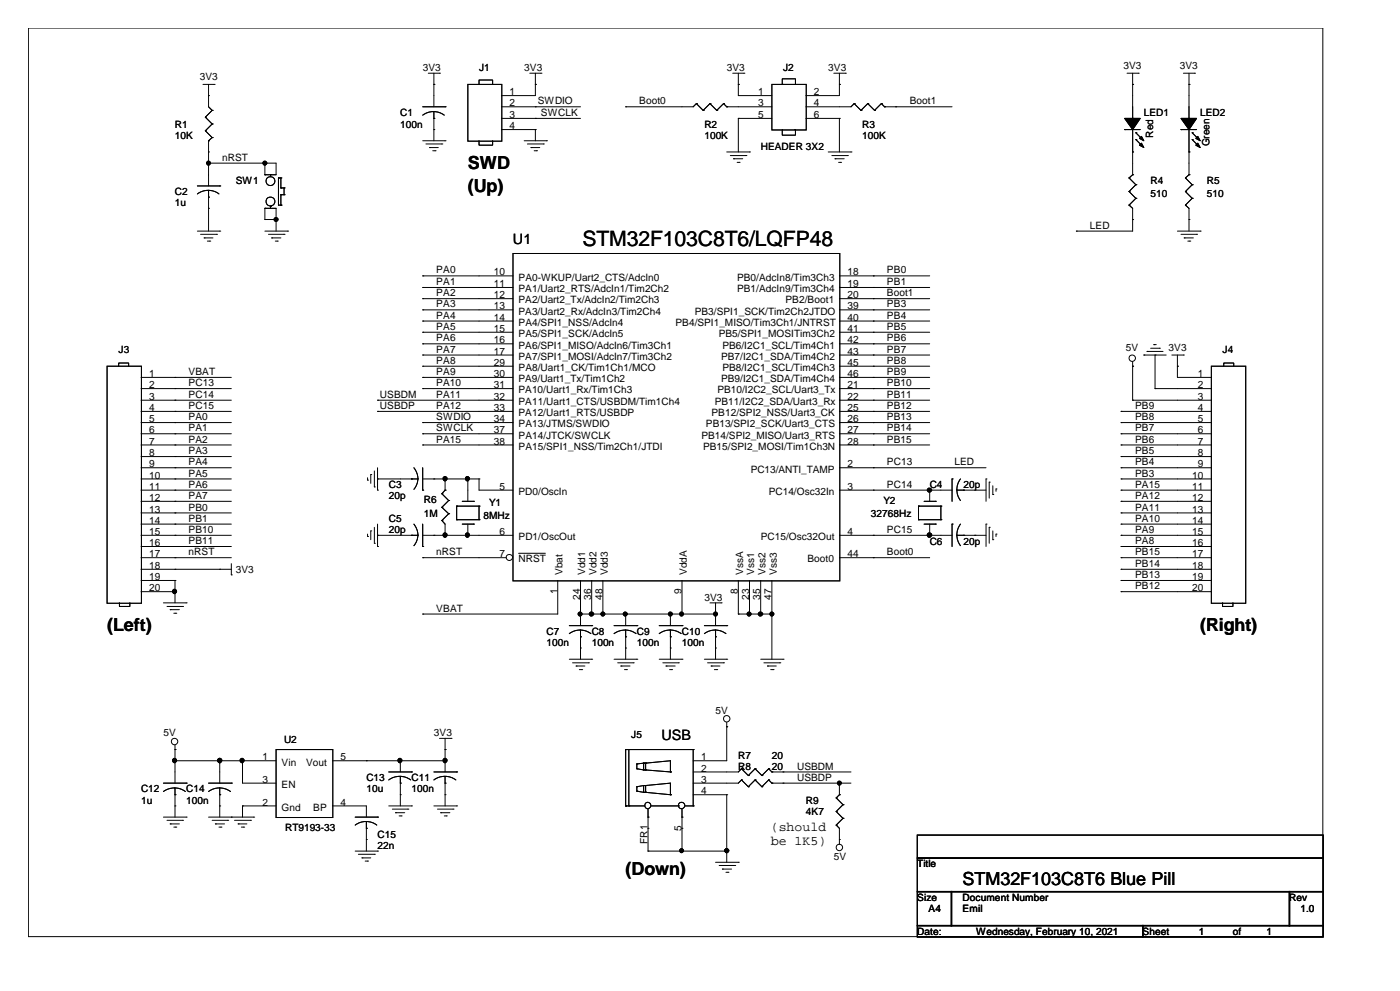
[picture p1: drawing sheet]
<svg xmlns="http://www.w3.org/2000/svg" width="297mm" height="210mm" viewBox="0 0 297 210" stroke-linecap="round" stroke-linejoin="round" font-family="sans-serif">
<g fill="none" stroke="#000" stroke-width=".21">
<path d="M6 5.9h274.3v192.5h-274.3zM43 17.9h2.4M44.2 17.9v4.7l.8 .8M45.4 17.9h.1M90.8 15.5h2.3M91.9 17.9h.1M91.9 15.5v7.1M93.1 15.5h.1M99.1 17.9h7.2v12h-7.2zM101.5 17.9v-1h2.9v1M112.3 15.5h2.3M113.5 17.9h.1"/>
<path d="M113.5 15.5v4.7h-7.2M114.6 15.5h.1M155.3 15.5h2.3M156.5 17.9h.1M156.5 15.5v4.7h7.1M157.6 15.5h.1M163.6 17.9h7.3v9.6h-7.3zM165.9 17.9h-.1v-1.2h2.8v1.2M176.7 15.5h2.5M177.9 17.9h.1M177.9 15.5v4.7h-7.1M179.2 15.5h.1"/>
<path d="M238.8 15.5h2.4M240 17.9h.1M240 15.5v9.6M241.2 15.5h.1M250.8 15.5h2.4M252 17.9h.1M252 15.5v9.6M253.2 15.5h.1M41.8 39.4h4.8M43.5 24.8h.1M43.5 27.7h.1M43.5 24.8l1.5 1.5"/>
<path d="M43.5 27.7l1.5 1.4M44.2 34.6h.1M44.2 32.2h.1M44.2 20.2h.1M44.2 29.8h.1M44.2 34.6h14.3v2.4h-2.4M44.2 29.8v9.6M45 23.4h.1M45 26.3h.1M45 29.1h.1M45 23.4l-1.5 1.4M45 26.3l-1.5 1.4"/>
<path d="M45 29.1l-.8 .7M46.6 39.4h.1M56.1 34.6h.1M56.1 37h.1M56.1 34.6v2.4M57.3 37h.1M57.3 37v.4M59 37.7h.1M59 37.7h.5M59 37.7v5.7h.5M59.5 39.8h.1M59.5 37.7h.1"/>
<path d="M59.5 37.7v2.1M59.5 39.8h.7M60.2 39.8h.1M60.2 39.8v1.4M89.6 24.4a3.8 3.8 0 0 1 4.5 0M89.6 22.6h4.7M89.6 29.8h4.7M90.3 30.5h3.3M91 31.3h.1M91 31.3h1.9M91.7 31.9h.5M91.9 27.4h.1"/>
<path d="M91.9 25.1h.1M91.9 23.6v6.2M92.2 31.9h.1M93.6 30.5h.1M94.3 29.8h.1M94.3 22.6h.1M101.5 29.8v.9h2.9v-.9M106.3 22.6h16.7M106.3 25.1h16.7M106.3 27.4h7.2M111.1 29.8h4.7M111.8 30.5h3.3"/>
<path d="M112.5 31.3h.1M112.5 31.3h1.9M113.2 31.9h.5M113.5 22.6h.1M113.5 25.1h.1M113.5 27.4h.1M113.5 27.4v2.4M113.7 31.9h.1M115.1 30.5h.1M115.8 29.8h.1M132.6 22.6h.1M147.6 21.9h.1"/>
<path d="M147.6 21.9l-.7 .7h-14.3M147.6 21.9l1.4 1.5M149 23.4h.1M150.5 21.9h.1M150.5 21.9l-1.5 1.5M150.5 21.9l1.4 1.5M151.9 23.4h.1M153.3 21.9h.1M153.3 21.9l-1.4 1.5M153.3 21.9l.7 .7M154 22.6h.1M154 22.6h9.6"/>
<path d="M154 32.2h4.8M154.8 32.9h3.3M155.4 33.6h.1M155.4 33.6h2M156.2 34.4h.4M156.5 25.1h.1M156.5 25.1h7.1M156.5 25.1v7.1M156.6 34.4h.1M158.1 32.9h.1M158.8 32.2h.1M165.8 27.4v1.2h2.8v-1.2h-.2"/>
<path d="M170.8 25.1h7.1M175.5 32.2h4.8M176.3 32.9h3.3M177 33.6h.1M177 33.6h1.9M177.7 34.4h.4M177.9 25.1h.1M177.9 25.1v7.1M178.1 34.4h.1M179.6 32.9h.1M180.3 32.2h.1M181 21.9h.1"/>
<path d="M181 21.9l-.7 .7h-9.5M181 21.9l1.5 1.5M182.5 23.4h.1M183.9 21.9h.1M183.9 21.9l-1.4 1.5M183.9 21.9l1.4 1.5M185.3 23.4h.1M186.8 21.9h.1M186.8 21.9l-1.5 1.5M186.8 21.9l.7 .7M187.5 22.6h.1M187.5 22.6h14.3"/>
<path d="M189.8 22.6h.1M238.3 27.4h.1M238.3 27.4h3.3M239.3 37.7h.1M239.3 37.7l1.4 1.4M240 25.1h.1M240 32.2h.1M240 37h.1M240 27.4v9.6M240 37l-.7 .7M240.7 28.1h.1M240.7 29.6h.1"/>
<path d="M240.7 39.1h.1M240.7 28.1l1.4 1.5M240.7 29.6l1.4 1.4M240.7 39.1l-1.4 1.5M250.3 27.4h.1M250.3 27.4h3.3M251.2 37.7h.1M251.2 37.7l1.4 1.4M252 37h.1M252 25.1h.1M252 32.2h.1M252 27.4v9.6"/>
<path d="M252 37l-.8 .7M252.6 39.1h.1M252.6 28.1h.1M252.6 29.6h.1M252.6 39.1l-1.4 1.5M252.6 28.1l1.5 1.5M252.6 29.6l1.5 1.4M41.8 41.1a3.8 3.8 0 0 1 4.6 0M41.8 49h4.8M42.5 49.6h3.4M43.3 50.4h.1M43.3 50.4h1.8"/>
<path d="M43.9 51.1h.6M44.2 44.1h.1M44.2 41.8h.1M44.2 40.3v8.7M44.5 51.1h.1M45.9 49.6h.1M46.6 49h.1M56.1 46.5h.1M56.1 44.1h.1M56.1 44.1h2.4v4.9M56.1 46.5h2.4M56.1 49h4.9"/>
<path d="M56.1 44.1v2.4M56.9 49.6h3.3M57.3 43.7h.1M57.3 43.7v.4M57.6 50.4h.1M57.6 50.4h1.9M58.3 51.1h.5M58.5 46.5h.1M58.8 51.1h.1M59.5 41.2h.1M59.5 43.4h.1M59.5 41.2h.7"/>
<path d="M59.5 41.2v2.2M60.2 49.6h.1M60.2 41.2h.1M61 49h.1M89.6 58.4h.1M89.6 58.4h11.9M108.7 53.7h69.3v69.3h-69.3zM185.1 58.4h.1M185.1 58.4h11.9M228.1 49h.1M239.3 43.4h.1M239.3 40.6h.1"/>
<path d="M239.3 43.4l.7 .7v4.9h-11.9M239.3 40.6l1.4 1.4M240 46.5h.1M240.7 42h.1M240.7 42l-1.4 1.4M249.5 49h4.8M250.3 49.6h3.3M251 50.4h.1M251 50.4h1.9M251.2 43.4h.1M251.2 40.6h.1M251.2 43.4l.8 .7v4.9"/>
<path d="M251.2 40.6l1.4 1.4M251.7 51.1h.4M252 46.5h.1M252.1 51.1h.1M252.6 42h.1M252.6 42l-1.4 1.4M253.6 49.6h.1M254.3 49h.1M22.7 77.6h7.3v50.2h-7.3zM25.1 77.6v-.7h2.2v.7M29.9 79.9h19.1M37.1 79.9h.1"/>
<path d="M89.6 79.9h.1M89.6 68h.1M89.6 70.4h.1M89.6 72.8h.1M89.6 75.2h.1M89.6 60.9h.1M89.6 63.3h.1M89.6 65.6h.1M89.6 77.6h.1M89.6 79.9h11.9M89.6 68h11.9M89.6 70.4h11.9"/>
<path d="M89.6 72.8h11.9M89.6 75.2h11.9M89.6 60.9h11.9M89.6 63.3h11.9M89.6 65.6h11.9M89.6 77.6h11.9M185.1 60.9h.1M185.1 63.3h.1M185.1 65.6h.1M185.1 68h.1M185.1 70.4h.1M185.1 72.8h.1"/>
<path d="M185.1 75.2h.1M185.1 77.6h.1M185.1 79.9h.1M185.1 79.9h11.9M185.1 68h11.9M185.1 70.4h11.9M185.1 72.8h11.9M185.1 75.2h11.9M185.1 60.9h11.9M185.1 63.3h11.9M185.1 65.6h11.9M185.1 77.6h11.9"/>
<path d="M240 77.6h.1M240 76.6v8.2M242.4 75.2h.1M242.4 75.2h4.7M243.1 74.4h.1M243.1 74.4h3.4M243.8 73.8h1.9M244.5 73h.1M244.5 73h.5M244.8 75.2h.1M244.8 75.2v7.1M245.7 73.8h.1"/>
<path d="M248.3 75.2h2.5M249.5 77.6h.1M249.5 75.2v4.7h7.2M250.8 75.2h.1M256.7 77.6h7.3v50.2h-7.3zM259.3 77.6v-.7h2.2v.7M29.9 87.1h19.1M29.9 89.5h19.1M29.9 94.2h19.1M29.9 91.9h19.1M29.9 82.3h19.1M29.9 99.1h19.1"/>
<path d="M29.9 84.8h19.1M29.9 96.7h19.1M37.1 89.5h.1M37.1 82.3h.1M37.1 84.8h.1M37.1 87.1h.1M37.1 91.9h.1M37.1 94.2h.1M37.1 96.7h.1M37.1 99.1h.1M79.3 99.8v3.3M80 84.8h.1"/>
<path d="M80 87.1h.1M80 87.1h21.5M80 84.8h21.5M80 99.1v4.7M87.7 99.1a3.5 3.5 0 0 1 0 4.5M89.6 89.5h.1M89.6 91.9h.1M89.6 82.3h.1M89.6 94.2h.1M89.6 89.5h11.9M89.6 94.2h11.9M89.6 91.9h11.9"/>
<path d="M89.6 82.3h11.9M89.6 99.1v4.7M177.9 99.1h31.1M185.1 87.1h.1M185.1 89.5h.1M185.1 94.2h.1M185.1 82.3h.1M185.1 99.1h.1M185.1 84.8h.1M185.1 91.9h.1M185.1 87.1h11.9M185.1 89.5h11.9"/>
<path d="M185.1 94.2h11.9M185.1 91.9h11.9M185.1 82.3h11.9M185.1 84.8h11.9M237.6 87.1h.1M237.6 89.5h.1M237.6 91.9h.1M237.6 94.2h.1M237.6 96.7h.1M237.6 99.1h.1M237.6 87.1h19.1M237.6 89.5h19.1"/>
<path d="M237.6 94.2h19.1M237.6 91.9h19.1M237.6 99.1h19.1M237.6 96.7h19.1M240 84.8h.1M240 84.8h16.7M244.8 82.3h.1M244.8 82.3h11.9M29.9 118.1h19.1M29.9 103.8h19.1M29.9 113.4h19.1M29.9 101.4h19.1"/>
<path d="M29.9 106.2h19.1M29.9 108.6h19.1M29.9 111h19.1M29.9 115.8h19.1M37.1 101.4h.1M37.1 103.8h.1M37.1 106.2h.1M37.1 108.6h.1M37.1 111h.1M37.1 113.4h.1M37.1 118.1h.1M37.1 115.8h.1"/>
<path d="M49 119.4v2.4M77.9 101.7h.1M77.9 113.6h.1M77.9 101.2v.5M77.9 113.1v.5M78.6 100.5h.1M78.6 112.5h.1M78.6 100.5v1.9M78.6 112.5v1.8M79.3 103.1h.1M79.3 115.1h.1M79.3 111.7v3.4"/>
<path d="M80 101.4h.1M80 113.4h.1M80 103.8h.1M80 115.8h.1M80 113.4h8.6M80 101.4h8.6M80 111v4.8M87.2 113.4h.1M87.2 101.4h.1M87.7 111a3.5 3.5 0 0 1 0 4.6M89.6 118.1h.1M89.6 115.8h.1"/>
<path d="M89.6 103.8h.1M89.6 118.1h11.9M89.6 113.4h19.1M89.6 101.4h11.9M89.6 111v4.8M91.9 113.4h.1M91.9 101.4h.1M93.6 110.3h.1M93.6 107.5h.1M93.6 104.6h.1M93.6 110.3l.7 .7v2.4M93.6 107.5l1.5 1.3"/>
<path d="M93.6 104.6l1.5 1.4M94.3 101.4h.1M94.3 113.4h.1M94.3 103.8h.1M94.3 101.4v2.4M94.3 103.8l-.7 .8M95.1 108.8h.1M95.1 106h.1M95.1 108.8l-1.5 1.5M95.1 106l-1.5 1.5M96.8 107.2h.1M96.8 110.1h.1"/>
<path d="M96.8 110.1h4.7M96.8 107.2h4.7M96.8 107.2v2.9M98 106.2h2.3M98 111h2.3M99.1 101.4h.1M99.1 113.4h.1M99.1 101.4v4.8M99.1 111v2.4M100.3 111h.1M100.3 106.2h.1M101.5 101.4h.1"/>
<path d="M101.5 110.1h.1M101.5 107.2h.1M101.5 101.4v2.4h7.2M101.5 107.2v2.9M177.9 103.8h23.9M177.9 113.4h23.9M185.1 118.1h.1M185.1 103.8h.1M185.1 113.4h.1M185.1 118.1h11.9M194.6 107.2h.1M194.6 110.1h.1"/>
<path d="M194.6 110.1h4.8M194.6 107.2h4.8M194.6 107.2v2.9M195.8 106.2h2.4M195.8 111h2.4M197 103.8h.1M197 113.4h.1M197 103.8v2.4M197 111v2.4M198.2 111h.1M198.2 106.2h.1M199.4 110.1h.1"/>
<path d="M199.4 107.2h.1M199.4 107.2v2.9M201.8 101.4h.1M201.8 111h.1M201.8 101.4v4.8M201.8 111v4.8M202.8 103.8h6.2M202.8 113.4h6.2M203.5 101.4a3.8 3.8 0 0 0 0 4.6M203.5 111a3.8 3.8 0 0 0 0 4.6M204.2 103.8h.1M204.2 113.4h.1"/>
<path d="M206.6 103.8h.1M206.6 113.4h.1M209 101.4h.1M209 111h.1M209 101.4v4.8M209 111v4.8M209.6 102.1h.1M209.6 111.7h.1M209.6 102.1v3.4M209.6 111.7v3.4M210.4 104.7h.1M210.4 114.3h.1"/>
<path d="M210.4 102.9v1.8M210.4 112.5v1.8M211.1 103.6h.1M211.1 113.1h.1M211.1 103.6v.5M211.1 113.1v.5M237.6 101.4h.1M237.6 103.8h.1M237.6 106.2h.1M237.6 108.6h.1M237.6 111h.1M237.6 113.4h.1"/>
<path d="M237.6 118.1h.1M237.6 115.8h.1M237.6 118.1h19.1M237.6 103.8h19.1M237.6 113.4h19.1M237.6 101.4h19.1M237.6 106.2h19.1M237.6 108.6h19.1M237.6 111h19.1M237.6 115.8h19.1M25.3 127.7v.8h2.2v-.8M29.9 120.6h19.1"/>
<path d="M29.9 123h7.2M29.9 125.3h7.2M34.6 127.7h4.9M35.4 128.5h3.3M36.1 129.1h.1M36.1 129.1h1.9M36.8 129.9h.5M37.1 125.3h.1M37.1 120.6h.1M37.1 123h.1M37.1 123v4.7M37.3 129.9h.1"/>
<path d="M38.7 128.5h.1M39.5 127.7h.1M46.6 120.6h.1M49 121.8h.1M89.6 130.1h.1M118.2 123v7.1h-28.6M120.6 134.2a3.8 3.8 0 0 1 4.6 0M120.6 139.6h4.8M120.6 132.5h4.8M123 130.1h.1M123 137.3h.1M123 134.9h.1"/>
<path d="M123 130.1h28.6M123 130.1v2.4M123 133.4v6.2M125.4 130.1h.1M125.4 139.6h.1M125.4 132.5h.1M127.8 130.1h.1M130.1 134.2a3.9 3.9 0 0 1 4.7 0M130.1 139.6h4.9M130.1 132.5h4.9M132.6 130.1h.1M132.6 137.3h.1"/>
<path d="M132.6 134.9h.1M132.6 130.1v2.4M132.6 133.4v6.2M135 139.6h.1M135 132.5h.1M139.7 134.2a3.9 3.9 0 0 1 4.7 0M139.7 139.6h4.8M139.7 132.5h4.8M142.1 137.3h.1M142.1 130.1h.1M142.1 134.9h.1M142.1 130.1v2.4"/>
<path d="M142.1 133.4v6.2M144.5 130.1h.1M144.5 139.6h.1M144.5 132.5h.1M149.3 134.2a3.8 3.8 0 0 1 4.5 0M149.3 139.6h4.7M149.3 132.5h4.7M150.5 127.7h2.3M151.6 137.3h.1M151.6 130.1h.1M151.6 134.9h.1M151.6 127.7v4.8"/>
<path d="M151.6 133.4v6.2M152.8 127.7h.1M154 139.6h.1M154 132.5h.1M156.5 130.1h.1M156.5 130.1h7.1M158.8 130.1h.1M161.2 130.1h.1M161.2 139.6h4.7M163.6 130.1h.1M163.6 130.1v9.5M165.9 139.6h.1"/>
<path d="M237.6 120.6h.1M237.6 123h.1M237.6 125.3h.1M237.6 120.6h19.1M237.6 123h19.1M237.6 125.3h19.1M259.1 127.7v.8h2.2v-.8M37.1 158.8h.1M37.1 157.8v8.1M58.5 158.8h12v14.4h-12zM93.1 156.4h2.5M94.3 158.8h.1"/>
<path d="M94.3 156.4v7.1M95.6 156.4h.1M121.3 140.4h3.4M122.1 141.1h.1M122.1 141.1h1.9M122.8 141.8h.5M123.3 141.8h.1M124.7 140.4h.1M130.9 140.4h3.3M131.6 141.1h.1M131.6 141.1h1.9M132.3 141.8h.5"/>
<path d="M132.6 158.8h.1M132.6 158.8v11.9M132.6 158.8h14.3M132.8 141.8h.1M133.3 158.8v11.9M134.2 140.4h.1M140.5 140.4h3.3M141.1 141.1h.1M141.1 141.1h2M141.9 141.8h.4M142.3 141.8h.1M143.8 140.4h.1"/>
<path d="M146.9 158.8h.1M146.9 158.8v11.9M149.9 140.4h3.4M150.7 141.1h.1M150.7 141.1h1.9M151.4 141.8h.5M151.9 141.8h.1M153.3 140.4h.1M154 153.9h.1M154 153v8.1h-7.1M161.9 140.4h3.4M162.6 141.1h.1"/>
<path d="M162.6 141.1h1.9M163.3 141.8h.5M163.8 141.8h.1M165.3 140.4h.1M34.6 167.7a3.9 3.9 0 0 1 4.7 0M34.6 165.9h4.9M34.6 173.1h4.9M35.4 173.8h3.3M36.1 174.5h.1M36.1 174.5h1.9M36.8 175.2h.5M37.1 170.7h.1"/>
<path d="M37.1 161.1h.1M37.1 168.3h.1M37.1 166.9v6.2M37.1 161.1h21.4M37.3 175.2h.1M38.7 173.8h.1M39.5 173.1h.1M39.5 165.9h.1M44.2 167.7a3.9 3.9 0 0 1 4.7 0M44.2 165.9h4.8M44.2 173.1h9.6M45 173.8h3.3"/>
<path d="M45.6 174.5h.1M45.6 174.5h2M46.4 175.2h.4M46.6 170.7h.1M46.6 161.1h.1M46.6 168.3h.1M46.6 161.1v4.8M46.6 166.9v6.2M46.8 175.2h.1M48.3 173.8h.1M49 173.1h.1M49 165.9h.1"/>
<path d="M49.7 173.8h3.4M50.5 174.5h.1M50.5 174.5h1.8M51.1 175.2h.5M51.4 161.1h.1M51.4 170.7h.1M51.4 161.1v4.8h7.1M51.4 170.7v2.4M51.4 170.7h7.1M51.6 175.2h.1M53.1 173.8h.1M53.8 173.1h.1"/>
<path d="M70.4 170.7h7.2v2.4M70.4 161.1h23.9M75.3 174.8a3.8 3.8 0 0 1 4.5 0M75.3 173.1h4.7M77.6 177.8h.1M77.6 161.1h.1M77.6 175.4h.1M77.6 174v6.3M80 173.1h.1M82.4 165.2a3.9 3.9 0 0 1 4.6 0M82.4 163.5h4.8M82.4 170.7h4.8"/>
<path d="M83.1 171.4h3.3M83.8 172.1h.1M83.8 172.1h2M84.6 172.8h.4M84.8 168.3h.1M84.8 161.1h.1M84.8 165.9h.1M84.8 161.1v2.4M84.8 164.4v6.3M85 172.8h.1M86.4 171.4h.1M87.2 170.7h.1"/>
<path d="M87.2 163.5h.1M91.9 165.2a3.9 3.9 0 0 1 4.7 0M91.9 163.5h4.9M91.9 170.7h4.9M92.7 171.4h3.3M93.4 172.1h.1M93.4 172.1h1.9M94.1 172.8h.5M94.3 168.3h.1M94.3 165.9h.1M94.3 164.4v6.3M94.6 172.8h.1"/>
<path d="M96 171.4h.1M96.8 170.7h.1M96.8 163.5h.1M132.6 170.7h.1M132.6 170.7h4.1M133.3 170.7h.1M135 167.6h.1M135 166.6h.1M135 162.8h.1M135 161.8h.1M135 167.6l1.4 .2M135 161.8v1"/>
<path d="M135 166.6v1M135 162.8l1.4 .3M136.4 163.1h.1M136.4 161.6h.1M136.4 166.4h.1M136.4 167.8h.1M136.4 163.1h.4M136.4 161.6v1.5M136.4 166.4v1.4M136.4 161.6h.4M136.4 166.4h.4M136.4 167.8h.4"/>
<path d="M136.4 166.4l-1.4 .2M136.4 161.6l-1.4 .2M136.8 161.6h.1M136.8 163.1h.1M136.8 166.4h.1M136.8 167.8h.1M136.8 161.6l5.3-.5v2.4M136.8 166.4l5.3-.5v2.4M136.8 161.6v1.5M136.8 166.4v1.4M136.8 163.1l5.3 .4M136.8 167.8l5.3 .5"/>
<path d="M137.3 175.4h.1M137.3 173.1h.1M137.3 171.4v8.9M138 170.7h5.8M142.1 163.5h.1M142.1 168.3h.1M143.8 170.7h.1M144.5 175.4h.1M144.5 173.1h.1M144.5 171.4v8.9M145.2 170.7h1.7M146.9 170.7h.1"/>
<path d="M146.9 168.3h7.1M154 168.3h.1M154 168.3v14.3M157.1 162.8h.1M157.1 165.2h.1M157.1 162.8l-.6 .7h-9.6M157.1 165.2l-.6 .7h-9.6M157.1 162.8l1.5 1.5M157.1 165.2l1.5 1.4M158.6 164.3h.1M158.6 166.6h.1M160 162.8h.1"/>
<path d="M160 165.2h.1M160 162.8l-1.4 1.5M160 162.8l1.5 1.5M160 165.2l-1.4 1.4M160 165.2l1.5 1.4M161.5 164.3h.1M161.5 166.6h.1M162.9 162.8h.1M162.9 165.2h.1M162.9 162.8l-1.4 1.5M162.9 162.8l.7 .7M162.9 165.2l-1.4 1.4"/>
<path d="M162.9 165.2l.7 .7M163.6 163.5h.1M163.6 165.9h.1M163.6 163.5h16.7M163.6 165.9h16.7M165.9 163.5h.1M165.9 165.9h.1M177.2 174.8h.1M177.2 171.9h.1M177.2 169h.1M177.2 174.8l.7 .6v3.4M177.2 171.9l1.4 1.4"/>
<path d="M177.2 169l1.4 1.4M177.9 165.9h.1M177.9 177.8h.1M177.9 168.3h.1M177.9 165.9v2.4M177.9 168.3l-.7 .7M178.6 173.3h.1M178.6 170.4h.1M178.6 173.3l-1.4 1.5M178.6 170.4l-1.4 1.5M194.4 176.9h86v4.9h-86zM75.3 180.3h4.7"/>
<path d="M75.9 180.9h3.4M76.7 181.7h.1M76.7 181.7h1.9M77.4 182.4h.5M77.9 182.4h.1M79.3 180.9h.1M80 180.3h.1M137.3 180.3h.1M137.3 180.3h16.7M144.5 180.3h.1M151.6 182.6h4.9M152.4 183.3h3.3"/>
<path d="M153.1 184.1h.1M153.1 184.1h1.9M153.8 184.8h.5M154 180.3h.1M154.3 184.8h.1M155.7 183.3h.1M156.5 182.6h.1M194.4 181.7h86v7.2h-86zM194.4 188.8h7.3v7.3h-7.3zM194.4 196h47.8v2.5h-47.8zM201.6 188.8h71.7v7.3h-71.7zM242.1 196h38.3v2.5h-38.3z"/>
<path d="M273.2 188.8h7.2v7.3h-7.2z"/>
<circle cx="57.3" cy="38.4" r=".94"/>
<circle cx="57.3" cy="42.7" r=".94"/>
<circle cx="239.9" cy="75.9" r=".68"/>
<circle cx="37" cy="157.1" r=".68"/>
<circle cx="154" cy="152.2" r=".68"/>
<circle cx="137.3" cy="170.6" r=".66"/>
<circle cx="144.4" cy="170.6" r=".68"/>
<circle cx="177.9" cy="179.5" r=".68"/>
</g>
<g fill="#000" stroke="#000" stroke-width=".21">
<path d="M238.3 25.1h3.3l-1.6 2.3z" fill-rule="evenodd"/>
<path d="M238.3 25.1h3.3l-1.6 2.3z" fill-rule="evenodd"/>
<path d="M241.9 30.3l.5 1-.9-.6z" fill-rule="evenodd"/>
<path d="M241.5 29.3l.4-.4 .5 .9z" fill-rule="evenodd"/>
<path d="M241.9 30.3l.5 1-.9-.6z" fill-rule="evenodd"/>
<path d="M241.5 29.3l.4-.4 .5 .9z" fill-rule="evenodd"/>
<path d="M250.3 25.1h3.3l-1.6 2.3z" fill-rule="evenodd"/>
<path d="M250.3 25.1h3.3l-1.6 2.3z" fill-rule="evenodd"/>
<path d="M253.8 30.3l.5 1-.9-.6z" fill-rule="evenodd"/>
<path d="M253.8 28.9l.5 .9-.9-.5z" fill-rule="evenodd"/>
<path d="M253.8 30.3l.5 1-.9-.6z" fill-rule="evenodd"/>
<path d="M253.8 28.9l.5 .9-.9-.5z" fill-rule="evenodd"/>
<circle cx="44.2" cy="34.5" r=".42"/>
<circle cx="56.1" cy="34.5" r=".42"/>
<circle cx="58.5" cy="46.5" r=".42"/>
<circle cx="94.3" cy="101.4" r=".45"/>
<circle cx="94.3" cy="113.3" r=".45"/>
<circle cx="99" cy="113.3" r=".45"/>
<circle cx="99" cy="101.4" r=".45"/>
<circle cx="197" cy="113.3" r=".48"/>
<circle cx="197" cy="103.8" r=".45"/>
<circle cx="37" cy="125.3" r=".45"/>
<circle cx="122.9" cy="130.1" r=".42"/>
<circle cx="125.4" cy="130.1" r=".45"/>
<circle cx="127.8" cy="130.1" r=".42"/>
<circle cx="132.5" cy="130.1" r=".42"/>
<circle cx="142.1" cy="130.1" r=".42"/>
<circle cx="144.4" cy="130.1" r=".42"/>
<circle cx="151.6" cy="130.1" r=".42"/>
<circle cx="158.7" cy="130.1" r=".42"/>
<circle cx="161.2" cy="130.1" r=".45"/>
<circle cx="163.6" cy="130.1" r=".42"/>
<circle cx="37" cy="161.1" r=".45"/>
<circle cx="46.5" cy="161.1" r=".45"/>
<circle cx="51.3" cy="161.1" r=".45"/>
<circle cx="84.7" cy="161.1" r=".45"/>
<circle cx="94.3" cy="161.1" r=".45"/>
<circle cx="177.9" cy="165.9" r=".42"/>
<circle cx="144.4" cy="180.2" r=".42"/>
<circle cx="154" cy="180.2" r=".42"/>
</g>
<circle cx="108" cy="118.1" r=".66" fill="#fff" stroke="#000" stroke-width=".21"/>
<g fill="none" stroke="#000" stroke-width=".21">
<path d="M101.5 58.4h7.2M177.9 58.4h7.2M101.5 60.9h7.2M101.5 63.3h7.2M101.5 65.6h7.2M101.5 68h7.2M101.5 70.4h7.2M101.5 72.8h7.2M101.5 75.2h7.2M101.5 77.6h7.2M101.5 79.9h7.2M177.9 60.9h7.2"/>
<path d="M177.9 63.3h7.2M177.9 65.6h7.2M177.9 68h7.2M177.9 70.4h7.2M177.9 72.8h7.2M177.9 75.2h7.2M177.9 77.6h7.2M177.9 79.9h7.2M101.5 82.3h7.2M101.5 84.8h7.2M101.5 87.1h7.2M101.5 89.5h7.2"/>
<path d="M101.5 91.9h7.2M101.5 94.2h7.2M177.9 82.3h7.2M177.9 84.8h7.2M177.9 87.1h7.2M177.9 89.5h7.2M177.9 91.9h7.2M177.9 94.2h7.2M101.5 118.1h5.8M109.9 117.2h5.7M177.9 118.1h7.2M123 123v7.1"/>
<path d="M125.4 123v7.1M127.8 123v7.1M144.5 123v7.1M156.5 123v7.1M158.8 123v7.1M161.2 123v7.1M163.6 123v7.1"/>
</g>
<g fill="#000" stroke="#000" stroke-width=".21">
<circle cx="44.2" cy="34.5" r=".42"/>
<circle cx="56.1" cy="34.5" r=".42"/>
<circle cx="58.5" cy="46.5" r=".42"/>
<circle cx="94.3" cy="101.4" r=".45"/>
<circle cx="94.3" cy="113.3" r=".45"/>
<circle cx="99" cy="113.3" r=".45"/>
<circle cx="99" cy="101.4" r=".45"/>
<circle cx="197" cy="113.3" r=".48"/>
<circle cx="197" cy="103.8" r=".45"/>
<circle cx="37" cy="125.3" r=".45"/>
<circle cx="122.9" cy="130.1" r=".42"/>
<circle cx="125.4" cy="130.1" r=".45"/>
<circle cx="127.8" cy="130.1" r=".42"/>
<circle cx="132.5" cy="130.1" r=".42"/>
<circle cx="142.1" cy="130.1" r=".42"/>
<circle cx="144.4" cy="130.1" r=".42"/>
<circle cx="151.6" cy="130.1" r=".42"/>
<circle cx="158.7" cy="130.1" r=".42"/>
<circle cx="161.2" cy="130.1" r=".45"/>
<circle cx="163.6" cy="130.1" r=".42"/>
<circle cx="37" cy="161.1" r=".45"/>
<circle cx="46.5" cy="161.1" r=".45"/>
<circle cx="51.3" cy="161.1" r=".45"/>
<circle cx="84.7" cy="161.1" r=".45"/>
<circle cx="94.3" cy="161.1" r=".45"/>
<circle cx="177.9" cy="165.9" r=".42"/>
<circle cx="144.4" cy="180.2" r=".42"/>
<circle cx="154" cy="180.2" r=".42"/>
</g>
<text font-size="4.5" x="123.4" y="52">STM32F103C8T6/LQFP48</text>
<g font-size="3.8">
<text x="99.1" y="35.7">SWD</text>
<text x="99.1" y="40.6">(Up)</text>
<text x="22.7" y="133.6">(Left)</text>
<text x="254.3" y="133.6">(Right)</text>
<text x="132.6" y="185.3">(Down)</text>
<text x="204" y="187.5">STM32F103C8T6 Blue Pill</text>
</g>
<g font-size="3">
<text x="108.7" y="51.7">U1</text>
<text x="140.2" y="156.7">USB</text>
</g>
<g font-size="2.8">
<text x="163.3" y="176">(should</text>
<text x="163.3" y="179.1">be 1K5)</text>
</g>
<g font-size="2.1">
<text x="42.3" y="16.9">3V3</text>
<text x="89.6" y="15.1">3V3</text>
<text x="101.5" y="15.1">J1</text>
<text x="111.1" y="15.1">3V3</text>
<text x="154" y="15.1">3V3</text>
<text x="165.9" y="15.1">J2</text>
<text x="175.5" y="15.1">3V3</text>
<text x="238.1" y="14.6">3V3</text>
<text x="250" y="14.6">3V3</text>
<text x="107.9" y="20.2">1</text>
<text x="107.9" y="22.5">2</text>
<text x="114" y="22.1">SWDIO</text>
<text x="135.5" y="22.1">Boot0</text>
<text x="160.7" y="20.2">1</text>
<text x="160.7" y="22.5">3</text>
<text x="172.5" y="20.2">2</text>
<text x="172.5" y="22.5">4</text>
<text x="192.8" y="22.1">Boot1</text>
<text x="37.1" y="27">R1</text>
<text x="37.1" y="29.4">10K</text>
<text x="84.8" y="24.6">C1</text>
<text x="84.8" y="27">100n</text>
<text x="107.9" y="25">3</text>
<text x="107.9" y="27.4">4</text>
<text x="114.6" y="24.6">SWCLK</text>
<text x="149.3" y="27">R2</text>
<text x="149.3" y="29.4">100K</text>
<text x="160.7" y="25">5</text>
<text x="172.5" y="25">6</text>
<text x="182.7" y="27">R3</text>
<text x="182.7" y="29.4">100K</text>
<text x="242.4" y="24.6">LED1</text>
<text x="244.3" y="29.1" transform="rotate(-90 244.3 29.1)">Red</text>
<text x="254.3" y="24.6">LED2</text>
<text x="47.1" y="34.1">nRST</text>
<text x="161.2" y="31.8">HEADER 3X2</text>
<text x="256.3" y="31" transform="rotate(-90 256.3 31)">Green</text>
<text x="37.1" y="41.3">C2</text>
<text x="50" y="39">SW1</text>
<text x="243.8" y="39">R4</text>
<text x="243.8" y="41.8">510</text>
<text x="255.8" y="39">R5</text>
<text x="255.8" y="41.8">510</text>
<text x="37.1" y="43.7">1u</text>
<text x="231" y="48.4">LED</text>
<text x="92.5" y="57.9">PA0</text>
<text x="104.6" y="58.3">10</text>
<text x="109.9" y="59.5">PA0-WKUP/Uart2_CTS/AdcIn0</text>
<text x="156.2" y="59.5">PB0/AdcIn8/Tim3Ch3</text>
<text x="179.6" y="58.3">18</text>
<text x="188" y="57.9">PB0</text>
<text x="92.5" y="60.4">PA1</text>
<text x="92.5" y="62.8">PA2</text>
<text x="92.5" y="65.1">PA3</text>
<text x="104.6" y="60.8">11</text>
<text x="104.6" y="63.2">12</text>
<text x="104.6" y="65.5">13</text>
<text x="109.9" y="61.9">PA1/Uart2_RTS/AdcIn1/Tim2Ch2</text>
<text x="109.9" y="64.3">PA2/Uart2_Tx/AdcIn2/Tim2Ch3</text>
<text x="156.2" y="61.9">PB1/AdcIn9/Tim3Ch4</text>
<text x="166.5" y="64.3">PB2/Boot1</text>
<text x="179.6" y="60.8">19</text>
<text x="179.6" y="63.2">20</text>
<text x="179.6" y="65.5">39</text>
<text x="188" y="60.4">PB1</text>
<text x="188" y="62.8">Boot1</text>
<text x="188" y="65.1">PB3</text>
<text x="92.5" y="67.5">PA4</text>
<text x="92.5" y="69.9">PA5</text>
<text x="104.6" y="67.9">14</text>
<text x="104.6" y="70.3">15</text>
<text x="109.9" y="66.6">PA3/Uart2_Rx/AdcIn3/Tim2Ch4</text>
<text x="109.9" y="69">PA4/SPI1_NSS/AdcIn4</text>
<text x="109.9" y="71.4">PA5/SPI1_SCK/AdcIn5</text>
<text x="143.2" y="69">PB4/SPI1_MISO/Tim3Ch1/JNTRST</text>
<text x="147.2" y="66.6">PB3/SPI1_SCK/Tim2Ch2JTDO</text>
<text x="152.3" y="71.4">PB5/SPI1_MOSITim3Ch2</text>
<text x="179.6" y="67.9">40</text>
<text x="179.6" y="70.3">41</text>
<text x="188" y="67.5">PB4</text>
<text x="188" y="69.9">PB5</text>
<text x="25.1" y="74.8">J3</text>
<text x="92.5" y="72.3">PA6</text>
<text x="92.5" y="74.7">PA7</text>
<text x="92.5" y="77.1">PA8</text>
<text x="104.6" y="72.7">16</text>
<text x="104.6" y="75.1">17</text>
<text x="104.6" y="77.5">29</text>
<text x="109.9" y="73.8">PA6/SPI1_MISO/AdcIn6/Tim3Ch1</text>
<text x="109.9" y="76.2">PA7/SPI1_MOSI/AdcIn7/Tim3Ch2</text>
<text x="152.8" y="76.2">PB7/I2C1_SDA/Tim4Ch2</text>
<text x="153.1" y="73.8">PB6/I2C1_SCL/Tim4Ch1</text>
<text x="179.6" y="72.7">42</text>
<text x="179.6" y="75.1">43</text>
<text x="179.6" y="77.5">45</text>
<text x="188" y="72.3">PB6</text>
<text x="188" y="74.7">PB7</text>
<text x="188" y="77.1">PB8</text>
<text x="238.6" y="74.3">5V</text>
<text x="247.6" y="74.3">3V3</text>
<text x="259.1" y="74.8">J4</text>
<text x="31.6" y="79.9">1</text>
<text x="31.6" y="82.2">2</text>
<text x="40" y="79.4">VBAT</text>
<text x="40" y="81.8">PC13</text>
<text x="92.5" y="79.4">PA9</text>
<text x="92.5" y="81.8">PA10</text>
<text x="104.6" y="79.9">30</text>
<text x="104.6" y="82.2">31</text>
<text x="109.9" y="78.6">PA8/Uart1_CK/Tim1Ch1/MCO</text>
<text x="109.9" y="81">PA9/Uart1_Tx/Tim1Ch2</text>
<text x="109.9" y="83.3">PA10/Uart1_Rx/Tim1Ch3</text>
<text x="152.1" y="83.3">PB10/I2C2_SCL/Uart3_Tx</text>
<text x="152.8" y="81">PB9/I2C1_SDA/Tim4Ch4</text>
<text x="153.1" y="78.6">PB8/I2C1_SCL/Tim4Ch3</text>
<text x="179.6" y="82.2">21</text>
<text x="179.6" y="79.9">46</text>
<text x="188" y="79.4">PB9</text>
<text x="188" y="81.8">PB10</text>
<text x="253.8" y="79.9">1</text>
<text x="253.8" y="82.2">2</text>
<text x="31.6" y="84.7">3</text>
<text x="31.6" y="87.1">4</text>
<text x="31.6" y="89.4">5</text>
<text x="40" y="89">PA0</text>
<text x="40" y="84.3">PC14</text>
<text x="40" y="86.6">PC15</text>
<text x="80.5" y="84.3">USBDM</text>
<text x="80.5" y="86.6">USBDP</text>
<text x="92.5" y="89">SWDIO</text>
<text x="92.5" y="84.3">PA11</text>
<text x="92.5" y="86.6">PA12</text>
<text x="104.6" y="84.7">32</text>
<text x="104.6" y="87.1">33</text>
<text x="104.6" y="89.4">34</text>
<text x="109.9" y="85.8">PA11/Uart1_CTS/USBDM/Tim1Ch4</text>
<text x="109.9" y="88.2">PA12/Uart1_RTS/USBDP</text>
<text x="150.8" y="88.2">PB12/SPI2_NSS/Uart3_CK</text>
<text x="151.5" y="85.8">PB11/I2C2_SDA/Uart3_Rx</text>
<text x="179.6" y="84.7">22</text>
<text x="179.6" y="87.1">25</text>
<text x="179.6" y="89.4">26</text>
<text x="188" y="86.6">PB12</text>
<text x="188" y="89">PB13</text>
<text x="188" y="84.3">PB11</text>
<text x="240.5" y="86.6">PB9</text>
<text x="240.5" y="89">PB8</text>
<text x="253.8" y="84.7">3</text>
<text x="253.8" y="87.1">4</text>
<text x="253.8" y="89.4">5</text>
<text x="31.6" y="91.8">6</text>
<text x="31.6" y="94.2">7</text>
<text x="40" y="91.4">PA1</text>
<text x="40" y="93.7">PA2</text>
<text x="92.5" y="91.4">SWCLK</text>
<text x="92.5" y="93.7">PA15</text>
<text x="104.6" y="91.8">37</text>
<text x="104.6" y="94.2">38</text>
<text x="109.9" y="90.5">PA13/JTMS/SWDIO</text>
<text x="109.9" y="92.9">PA14/JTCK/SWCLK</text>
<text x="109.9" y="95.3">PA15/SPI1_NSS/Tim2Ch1/JTDI</text>
<text x="148.7" y="92.9">PB14/SPI2_MISO/Uart3_RTS</text>
<text x="149" y="95.3">PB15/SPI2_MOSI/Tim1Ch3N</text>
<text x="149.6" y="90.5">PB13/SPI2_SCK/Uart3_CTS</text>
<text x="179.6" y="91.8">27</text>
<text x="179.6" y="94.2">28</text>
<text x="188" y="93.7">PB15</text>
<text x="188" y="91.4">PB14</text>
<text x="240.5" y="91.4">PB7</text>
<text x="240.5" y="93.7">PB6</text>
<text x="253.8" y="91.8">6</text>
<text x="253.8" y="94.2">7</text>
<text x="31.6" y="96.6">8</text>
<text x="31.6" y="99">9</text>
<text x="31.6" y="101.4">10</text>
<text x="40" y="96.2">PA3</text>
<text x="40" y="98.6">PA4</text>
<text x="40" y="100.9">PA5</text>
<text x="159.1" y="100.1">PC13/ANTI_TAMP</text>
<text x="179.6" y="99">2</text>
<text x="188" y="98.6">PC13</text>
<text x="202.3" y="98.6">LED</text>
<text x="240.5" y="96.2">PB5</text>
<text x="240.5" y="98.6">PB4</text>
<text x="240.5" y="100.9">PB3</text>
<text x="252.6" y="101.4">10</text>
<text x="253.8" y="96.6">8</text>
<text x="253.8" y="99">9</text>
<text x="31.6" y="103.7">11</text>
<text x="31.6" y="106.1">12</text>
<text x="40" y="103.3">PA6</text>
<text x="40" y="105.7">PA7</text>
<text x="82.4" y="103.4">C3</text>
<text x="82.4" y="105.8">20p</text>
<text x="89.8" y="106.5">R6</text>
<text x="103.6" y="107.2">Y1</text>
<text x="105.8" y="103.7">5</text>
<text x="109.9" y="104.8">PD0/OscIn</text>
<text x="162.9" y="104.8">PC14/Osc32In</text>
<text x="179.6" y="103.7">3</text>
<text x="187.2" y="106.7">Y2</text>
<text x="188" y="103.3">PC14</text>
<text x="197" y="103.4">C4</text>
<text x="204.2" y="103.4">20p</text>
<text x="240.5" y="103.3">PA15</text>
<text x="240.5" y="105.7">PA12</text>
<text x="252.6" y="103.7">11</text>
<text x="252.6" y="106.1">12</text>
<text x="31.6" y="108.6">13</text>
<text x="31.6" y="110.9">14</text>
<text x="31.6" y="113.3">15</text>
<text x="40" y="108.1">PB0</text>
<text x="40" y="110.5">PB1</text>
<text x="40" y="112.9">PB10</text>
<text x="82.4" y="110.6">C5</text>
<text x="82.4" y="113">20p</text>
<text x="89.8" y="109.4">1M</text>
<text x="102.4" y="109.8">8MHz</text>
<text x="105.8" y="113.3">6</text>
<text x="179.6" y="113.3">4</text>
<text x="184.6" y="109.6">32768Hz</text>
<text x="188" y="112.9">PC15</text>
<text x="240.5" y="108.1">PA11</text>
<text x="240.5" y="110.5">PA10</text>
<text x="240.5" y="112.9">PA9</text>
<text x="252.6" y="108.6">13</text>
<text x="252.6" y="110.9">14</text>
<text x="252.6" y="113.3">15</text>
<text x="31.6" y="115.7">16</text>
<text x="31.6" y="118">17</text>
<text x="40" y="117.6">nRST</text>
<text x="40" y="115.2">PB11</text>
<text x="92.5" y="117.6">nRST</text>
<text x="105.8" y="118">7</text>
<text x="109.9" y="114.4">PD1/OscOut</text>
<text x="109.9" y="119.1">NRST</text>
<text x="161.2" y="114.4">PC15/Osc32Out</text>
<text x="171.1" y="119.1">Boot0</text>
<text x="179.6" y="118">44</text>
<text x="188" y="117.6">Boot0</text>
<text x="197" y="115.3">C6</text>
<text x="204.2" y="115.3">20p</text>
<text x="240.5" y="117.6">PB15</text>
<text x="240.5" y="115.2">PA8</text>
<text x="252.6" y="115.7">16</text>
<text x="252.6" y="118">17</text>
<text x="31.6" y="120.5">18</text>
<text x="31.6" y="122.9">19</text>
<text x="31.6" y="125.2">20</text>
<text x="50" y="121.3">3V3</text>
<text x="118.1" y="125.8" transform="rotate(-90 118.1 125.8)">1</text>
<text x="119.2" y="121.8" transform="rotate(-90 119.2 121.8)">Vbat</text>
<text x="124" y="121.8" transform="rotate(-90 124 121.8)">Vdd1</text>
<text x="126.4" y="121.8" transform="rotate(-90 126.4 121.8)">Vdd2</text>
<text x="128.8" y="121.8" transform="rotate(-90 128.8 121.8)">Vdd3</text>
<text x="144.4" y="125.8" transform="rotate(-90 144.4 125.8)">9</text>
<text x="145.5" y="121.8" transform="rotate(-90 145.5 121.8)">VddA</text>
<text x="156.4" y="125.8" transform="rotate(-90 156.4 125.8)">8</text>
<text x="157.5" y="121.8" transform="rotate(-90 157.5 121.8)">VssA</text>
<text x="159.9" y="121.8" transform="rotate(-90 159.9 121.8)">Vss1</text>
<text x="162.2" y="121.8" transform="rotate(-90 162.2 121.8)">Vss2</text>
<text x="164.6" y="121.8" transform="rotate(-90 164.6 121.8)">Vss3</text>
<text x="240.5" y="120.1">PB14</text>
<text x="240.5" y="122.4">PB13</text>
<text x="240.5" y="124.8">PB12</text>
<text x="252.6" y="120.5">18</text>
<text x="252.6" y="122.9">19</text>
<text x="252.6" y="125.2">20</text>
<text x="92.5" y="129.6">VBAT</text>
<text x="122.9" y="127" transform="rotate(-90 122.9 127)">24</text>
<text x="125.3" y="127" transform="rotate(-90 125.3 127)">36</text>
<text x="127.7" y="127" transform="rotate(-90 127.7 127)">48</text>
<text x="149.3" y="127.3">3V3</text>
<text x="158.7" y="127" transform="rotate(-90 158.7 127)">23</text>
<text x="161.1" y="127" transform="rotate(-90 161.1 127)">35</text>
<text x="163.5" y="127" transform="rotate(-90 163.5 127)">47</text>
<text x="115.8" y="134.5">C7</text>
<text x="115.8" y="136.8">100n</text>
<text x="125.4" y="134.5">C8</text>
<text x="125.4" y="136.8">100n</text>
<text x="135" y="134.5">C9</text>
<text x="135" y="136.8">100n</text>
<text x="144.5" y="134.5">C10</text>
<text x="144.5" y="136.8">100n</text>
<text x="34.6" y="155.9">5V</text>
<text x="91.9" y="155.9">3V3</text>
<text x="151.6" y="151.1">5V</text>
<text x="55.6" y="161.1">1</text>
<text x="60.2" y="157.3">U2</text>
<text x="72.1" y="161.1">5</text>
<text x="133.8" y="156.4">J5</text>
<text x="148.6" y="161.1">1</text>
<text x="156.5" y="160.7">R7</text>
<text x="163.6" y="160.7">20</text>
<text x="29.9" y="167.8">C12</text>
<text x="39.5" y="167.8">C14</text>
<text x="55.6" y="165.8">3</text>
<text x="59.7" y="162.2">Vin</text>
<text x="59.7" y="166.9">EN</text>
<text x="64.9" y="162.2">Vout</text>
<text x="77.6" y="165.5">C13</text>
<text x="77.6" y="167.8">10u</text>
<text x="87.2" y="165.5">C11</text>
<text x="87.2" y="167.8">100n</text>
<text x="148.6" y="163.4">2</text>
<text x="148.6" y="165.8">3</text>
<text x="156.5" y="163.1">R8</text>
<text x="163.6" y="163.1">20</text>
<text x="168.9" y="163">USBDM</text>
<text x="168.9" y="165.4">USBDP</text>
<text x="29.9" y="170.3">1u</text>
<text x="39.5" y="170.3">100n</text>
<text x="55.6" y="170.6">2</text>
<text x="59.7" y="171.7">Gnd</text>
<text x="66.4" y="171.7">BP</text>
<text x="72.1" y="170.6">4</text>
<text x="148.6" y="168.2">4</text>
<text x="170.8" y="170.3">R9</text>
<text x="170.8" y="172.6">4K7</text>
<text x="60.5" y="176">RT9193-33</text>
<text x="80" y="177.4">C15</text>
<text x="80" y="179.8">22n</text>
<text x="137.2" y="178.7" transform="rotate(-90 137.2 178.7)">FR1</text>
<text x="144.4" y="176" transform="rotate(-90 144.4 176)">5</text>
<text x="176.7" y="182.2">5V</text>
<text x="194.4" y="183.7">Title</text>
<text x="194.4" y="190.8">Size</text>
<text x="204" y="190.8">Document Number</text>
<text x="273.2" y="190.8">Rev</text>
<text x="194.4" y="198">Date:</text>
<text x="196.8" y="193.1">A4</text>
<text x="204" y="193.1">Emil</text>
<text x="206.8" y="198">Wednesday, February 10, 2021</text>
<text x="242.1" y="198">Sheet</text>
<text x="254.1" y="198">1</text>
<text x="261.3" y="198">of</text>
<text x="268.4" y="198">1</text>
<text x="275.6" y="193.1">1.0</text>
</g>
</svg>
